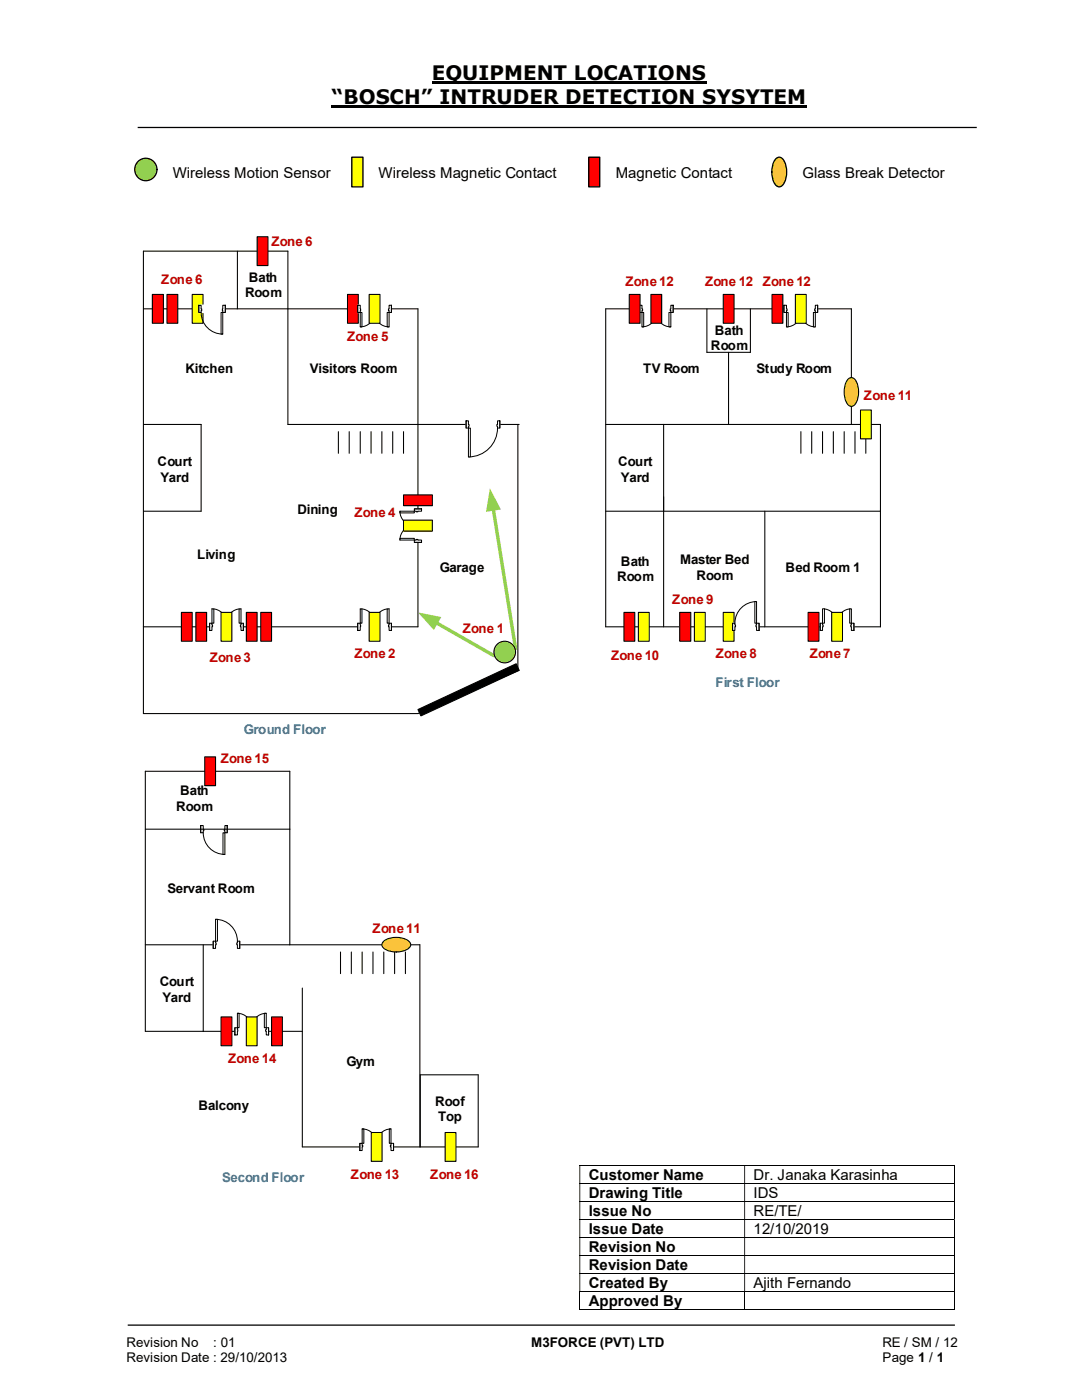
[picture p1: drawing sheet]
<svg xmlns="http://www.w3.org/2000/svg" width="216mm" height="279mm" viewBox="0 0 216 279" stroke-linecap="round" stroke-linejoin="round" font-family="sans-serif">
<path d="M86.1 16.5h54.9M66.2 21.3h94.8" fill="none" stroke="#000" stroke-width=".42"/>
<path d="M27.5 25.4h167.4M25.5 264.5h165" fill="none" stroke="#000" stroke-width=".25"/>
<g fill="none" stroke="#000" stroke-width=".2">
<path d="M115.6 232.6h74.8M115.6 236.2h74.8M115.6 239.8h74.8M190.5 232.7v3.4M190.5 236.2v3.5M190.5 239.9v3.4M115.6 243.4h74.8M115.6 247h74.8M115.6 250.6h74.8M115.6 254.2h74.8M115.6 257.8h74.8M115.7 257.9v3.6"/>
<path d="M148.6 257.9v3.6M190.5 243.5v3.4M190.5 247.1v3.4M190.5 250.7v3.4M190.5 254.3v3.4M190.5 257.9v3.6M115.6 261.4h32.9M148.7 261.4h41.7"/>
</g>
<g fill="#000">
<path d="M190.4 232.5h.1v.2h-.1zM115.6 232.7h.2v3.4h-.2zM148.5 232.7h.2v3.4h-.2z" fill-rule="evenodd"/>
<path d="M190.4 236.1h.1v.1h-.1zM115.6 236.2h.2v3.5h-.2zM148.5 236.2h.2v3.5h-.2z" fill-rule="evenodd"/>
<path d="M190.4 239.7h.1v.2h-.1zM115.6 239.9h.2v3.4h-.2zM148.5 239.9h.2v3.4h-.2z" fill-rule="evenodd"/>
<path d="M190.4 243.3h.1v.2h-.1zM115.6 243.5h.2v3.4h-.2zM148.5 243.5h.2v3.4h-.2z" fill-rule="evenodd"/>
<path d="M190.4 246.9h.1v.2h-.1zM115.6 247.1h.2v3.4h-.2zM148.5 247.1h.2v3.4h-.2z" fill-rule="evenodd"/>
<path d="M190.4 250.5h.1v.2h-.1zM115.6 250.7h.2v3.4h-.2zM148.5 250.7h.2v3.4h-.2z" fill-rule="evenodd"/>
<path d="M190.4 254.1h.1v.2h-.1zM115.6 254.3h.2v3.4h-.2zM148.5 254.3h.2v3.4h-.2z" fill-rule="evenodd"/>
</g>
<path d="M190.4 257.7h.1v.2h-.1zM190.4 261.3h.1v.2h-.1z" fill="#000"/>
<circle cx="29.1" cy="33.8" r="2.24" fill="#92d050"/>
<circle cx="29.1" cy="33.8" r="2.24" fill="none" stroke="#000" stroke-width=".25"/>
<path d="M83.4 141.6l19.6-9.1 .6 1.3-19.6 9.1z" fill-rule="evenodd" fill="#000"/>
<g fill="none" stroke="#000" stroke-width=".21">
<path d="M47.4 50.1v11.5M28.6 61.6h54.8v63.5h-54.8M28.6 84.7h11.5v17.3h-11.5M67.5 86.1v4.4M69.7 86.1v4.4M71.9 86.1v4.4M74 86.1v4.4M76.2 86.1v4.4M78.4 86.1v4.4M80.5 86.1v4.4M103.3 84.7v49M103.6 84.7h-46.2v-34.6h-28.8v92.3h54.8l20.2-8.6"/>
<path d="M83.4 141.6l19.6-9.1 .6 1.3-19.6 9.1z"/>
</g>
<path d="M87 124.2l11.6 6.7" fill="none" stroke="#92d050" stroke-width=".68"/>
<path d="M83.4 122.2l4.7 .9-1.5 2.6z" fill="#92d050"/>
<path d="M98.4 101.5l4.5 27.9" fill="none" stroke="#92d050" stroke-width=".68"/>
<g fill="#92d050">
<path d="M97.7 97.5l2.2 4.2-2.9 .5z"/>
<circle cx="100.7" cy="130.1" r="2.16"/>
</g>
<g fill="none" stroke="#000" stroke-width=".21">
<path d="M141.1 61.6v8.7h8.6M145.4 70.3v14.4M132.4 84.7h37.5"/>
<circle cx="100.7" cy="130.1" r="2.16"/>
</g>
<path d="M69.3 58.8h2.2v5.7h-2.2z" fill="#f00"/>
<path d="M69.3 58.8h2.2v5.7h-2.2z" fill="none" stroke="#000" stroke-width=".21"/>
<path d="M51.3 47.2h2.2v5.8h-2.2z" fill="#f00"/>
<path d="M51.3 47.2h2.2v5.8h-2.2z" fill="none" stroke="#000" stroke-width=".21"/>
<path d="M30.4 58.8h2.2v5.7h-2.2z" fill="#f00"/>
<path d="M30.4 58.8h2.2v5.7h-2.2z" fill="none" stroke="#000" stroke-width=".21"/>
<path d="M33.3 58.8h2.2v5.7h-2.2z" fill="#f00"/>
<path d="M33.3 58.8h2.2v5.7h-2.2z" fill="none" stroke="#000" stroke-width=".21"/>
<path d="M38.4 58.8h2.1v5.7h-2.1z" fill="#ff0"/>
<path d="M38.4 58.8h2.1v5.7h-2.1z" fill="none" stroke="#000" stroke-width=".21"/>
<path d="M36.2 122.2h2.2v5.8h-2.2z" fill="#f00"/>
<path d="M36.2 122.2h2.2v5.8h-2.2z" fill="none" stroke="#000" stroke-width=".21"/>
<path d="M39.1 122.2h2.1v5.8h-2.1z" fill="#f00"/>
<path d="M39.1 122.2h2.1v5.8h-2.1z" fill="none" stroke="#000" stroke-width=".21"/>
<path d="M49.1 122.2h2.2v5.8h-2.2z" fill="#f00"/>
<path d="M49.1 122.2h2.2v5.8h-2.2z" fill="none" stroke="#000" stroke-width=".21"/>
<path d="M52 122.2h2.2v5.8h-2.2z" fill="#f00"/>
<path d="M52 122.2h2.2v5.8h-2.2z" fill="none" stroke="#000" stroke-width=".21"/>
<path d="M80.5 98.8h5.8v2.1h-5.8z" fill-rule="evenodd" fill="#f00"/>
<path d="M80.5 98.8h5.8v2.1h-5.8z" fill="none" stroke="#000" stroke-width=".21"/>
<path d="M71.4 124.3h6.7v1.6h-6.7z" fill="#fff"/>
<path d="M71.4 124.3h6.7v1.6h-6.7z" fill="none" stroke="#fff" stroke-width=".2"/>
<path d="M77.6 124.4v1.4h.5v-1.4zM71.4 124.4h.5v1.4h-.5z" fill-rule="evenodd" fill="#fff"/>
<path d="M71.9 124.7v-.3h-.5v1.4h.5v-.7M77.6 124.7v-.3h.5v1.4h-.5v-.7" fill="none" stroke="#000" stroke-width=".2"/>
<path d="M77.5 124.7v.4h.1v-.4zM71.9 124.7l.1 .4z" fill-rule="evenodd" fill="#fff"/>
<path d="M71.4 124.4v1.4M71.9 121.5a2.88 2.88 0 0 1 2.9 2.9 2.86 2.86 0 0 1 2.8-2.9M71.9 124.7v.4M77.6 124.7h-.1v.4h.1M78.1 124.4v1.4" fill="none" stroke="#000" stroke-width=".2"/>
<path d="M71.9 121.5h.3v2.9h-.3z" fill-rule="evenodd" fill="#fff"/>
<path d="M71.9 121.5h.3v2.9h-.3z" fill="none" stroke="#000" stroke-width=".2"/>
<path d="M77.3 121.5h.3v2.9h-.3z" fill-rule="evenodd" fill="#fff"/>
<path d="M77.3 121.5h.3v2.9h-.3z" fill="none" stroke="#000" stroke-width=".2"/>
<path d="M39.7 60.9h5.3v1.5h-5.3z" fill="#fff"/>
<path d="M39.7 60.9h5.3v1.5h-5.3z" fill="none" stroke="#fff" stroke-width=".2"/>
<path d="M44.5 60.9h.5v1.5h-.5zM39.7 60.9v1.5h.4v-1.5z" fill-rule="evenodd" fill="#fff"/>
<path d="M40.1 61.6v-.7h-.4v1.5h.4v-.4M44.5 61.6v-.7h.5v1.5h-.5v-.4" fill="none" stroke="#000" stroke-width=".2"/>
<path d="M44.4 61.6v.4zM40.1 61.6v.4h.2v-.4z" fill-rule="evenodd" fill="#fff"/>
<path d="M39.7 60.9v1.5M40.1 62.4a4.3 4.3 0 0 0 4.3 4.3M40.1 61.6h.2v.4h-.2M44.4 61.6v.4M45 60.9v1.5" fill="none" stroke="#000" stroke-width=".2"/>
<path d="M44.1 62.4h.3v4.3h-.3z" fill-rule="evenodd" fill="#fff"/>
<path d="M44.1 62.4h.3v4.3h-.3z" fill="none" stroke="#000" stroke-width=".2"/>
<path d="M82.6 101.6h1.6v6.6h-1.6z" fill-rule="evenodd" fill="#fff"/>
<path d="M82.6 101.6h1.6v6.6h-1.6z" fill="none" stroke="#fff" stroke-width=".2"/>
<path d="M82.7 101.6v.4h1.4v-.4zM82.7 107.8h1.4v.4h-1.4z" fill-rule="evenodd" fill="#fff"/>
<path d="M83 102h-.3v-.4h1.4v.4h-.7M83 107.8h-.3v.4h1.4v-.4h-.7" fill="none" stroke="#000" stroke-width=".2"/>
<path d="M83 102v.2h.4v-.2zM83 107.7h.4v.1h-.4z" fill-rule="evenodd" fill="#fff"/>
<path d="M79.8 102a2.88 2.88 0 0 0 2.9 2.9 2.86 2.86 0 0 0-2.9 2.9M82.7 101.6h1.4M82.7 108.2h1.4M83 102v.2h.4v-.2M83 107.8v-.1h.4v.1" fill="none" stroke="#000" stroke-width=".2"/>
<path d="M79.8 107.4h2.9v.4h-2.9z" fill="#fff"/>
<path d="M79.8 107.4h2.9v.4h-2.9z" fill="none" stroke="#000" stroke-width=".2"/>
<path d="M79.8 102h2.9v.4h-2.9z" fill="#fff"/>
<path d="M79.8 102h2.9v.4h-2.9z" fill="none" stroke="#000" stroke-width=".2"/>
<path d="M71.4 60.9h6.7v1.5h-6.7z" fill="#fff"/>
<path d="M71.4 60.9h6.7v1.5h-6.7z" fill="none" stroke="#fff" stroke-width=".2"/>
<path d="M71.4 60.9v1.5h.5v-1.5zM77.6 60.9h.5v1.5h-.5z" fill-rule="evenodd" fill="#fff"/>
<path d="M71.9 61.6v-.7h-.5v1.5h.5v-.4M77.6 61.6v-.7h.5v1.5h-.5v-.4" fill="none" stroke="#000" stroke-width=".2"/>
<path d="M71.9 61.6l.1 .4zM77.5 61.6h.1v.4h-.1z" fill-rule="evenodd" fill="#fff"/>
<path d="M71.4 60.9v1.5M71.9 65.2a2.88 2.88 0 0 0 2.9-2.8 2.86 2.86 0 0 0 2.8 2.8M71.9 61.6v.4M77.6 61.6h-.1v.4h.1M78.1 60.9v1.5" fill="none" stroke="#000" stroke-width=".2"/>
<path d="M77.3 62.4h.3v2.8h-.3z" fill-rule="evenodd" fill="#fff"/>
<path d="M77.3 62.4h.3v2.8h-.3z" fill="none" stroke="#000" stroke-width=".2"/>
<path d="M71.9 62.4h.3v2.8h-.3z" fill-rule="evenodd" fill="#fff"/>
<path d="M71.9 62.4h.3v2.8h-.3z" fill="none" stroke="#000" stroke-width=".2"/>
<path d="M93 83.9h6.7v1.6h-6.7z" fill="#fff"/>
<path d="M93 83.9h6.7v1.6h-6.7z" fill="none" stroke="#fff" stroke-width=".2"/>
<path d="M93 84v1.4h.5v-1.4zM99.3 84h.4v1.4h-.4z" fill-rule="evenodd" fill="#fff"/>
<path d="M93.5 84.7v-.7h-.5v1.4h.5v-.3M99.3 84.7v-.7h.4v1.4h-.4v-.3" fill="none" stroke="#000" stroke-width=".2"/>
<path d="M93.5 84.7v.4h.1v-.4zM99.1 84.7h.2v.4h-.2z" fill-rule="evenodd" fill="#fff"/>
<path d="M93 84v1.4M93.5 84.7h.1v.4h-.1M99.3 84.7h-.2v.4h.2M99.3 85.4a5.8 5.8 0 0 1-5.8 5.8M99.7 84v1.4" fill="none" stroke="#000" stroke-width=".2"/>
<path d="M93.5 85.4h.4v5.8h-.4z" fill-rule="evenodd" fill="#fff"/>
<path d="M93.5 85.4h.4v5.8h-.4z" fill="none" stroke="#000" stroke-width=".2"/>
<path d="M41.8 124.3h6.8v1.6h-6.8z" fill="#fff"/>
<path d="M41.8 124.3h6.8v1.6h-6.8z" fill="none" stroke="#fff" stroke-width=".2"/>
<path d="M48.1 124.4v1.4h.5v-1.4zM41.8 124.4h.5v1.4h-.5z" fill-rule="evenodd" fill="#fff"/>
<path d="M42.3 124.7v-.3h-.5v1.4h.5v-.7M48.1 124.7v-.3h.5v1.4h-.5v-.7" fill="none" stroke="#000" stroke-width=".2"/>
<path d="M48 124.7v.4h.1v-.4zM42.3 124.7h.1v.4h-.1z" fill-rule="evenodd" fill="#fff"/>
<path d="M41.8 124.4v1.4M42.3 124.7h.1v.4h-.1M42.3 121.5a2.86 2.86 0 0 1 2.9 2.9 2.89 2.89 0 0 1 2.9-2.9M48.1 124.7h-.1v.4h.1M48.6 124.4v1.4" fill="none" stroke="#000" stroke-width=".2"/>
<path d="M42.3 121.5h.4v2.9h-.4z" fill-rule="evenodd" fill="#fff"/>
<path d="M42.3 121.5h.4v2.9h-.4z" fill="none" stroke="#000" stroke-width=".2"/>
<path d="M47.7 121.5h.4v2.9h-.4z" fill-rule="evenodd" fill="#fff"/>
<path d="M47.7 121.5h.4v2.9h-.4z" fill="none" stroke="#000" stroke-width=".2"/>
<path d="M73.7 58.8h2.1v5.7h-2.1z" fill="#ff0"/>
<path d="M73.7 58.8h2.1v5.7h-2.1z" fill="none" stroke="#000" stroke-width=".21"/>
<path d="M80.5 103.8h5.8v2.2h-5.8z" fill-rule="evenodd" fill="#ff0"/>
<path d="M80.5 103.8h5.8v2.2h-5.8z" fill="none" stroke="#000" stroke-width=".21"/>
<path d="M73.7 122.2h2.1v5.8h-2.1z" fill="#ff0"/>
<path d="M73.7 122.2h2.1v5.8h-2.1z" fill="none" stroke="#000" stroke-width=".21"/>
<path d="M44.1 122.2h2.2v5.8h-2.2z" fill="#ff0"/>
<path d="M169.9 61.6v23.1h5.8M120.9 84.7h11.5v17.3h-11.5M159.8 86.1v4.4M162 86.1v4.4M164.1 86.1v4.4M166.3 86.1v4.4M168.4 86.1v4.4M170.6 86.1v4.4M172.8 86.1v4.4M44.1 122.2h2.2v5.8h-2.2zM120.9 125.1h54.8" fill="none" stroke="#000" stroke-width=".21"/>
<path d="M163.7 124.3h6.7v1.6h-6.7z" fill="#fff"/>
<path d="M163.7 124.3h6.7v1.6h-6.7z" fill="none" stroke="#fff" stroke-width=".2"/>
<path d="M169.9 124.4v1.4h.5v-1.4zM163.7 124.4h.4v1.4h-.4z" fill-rule="evenodd" fill="#fff"/>
<path d="M164.1 124.7v-.3h-.4v1.4h.4v-.7M169.9 124.7v-.3h.5v1.4h-.5v-.7" fill="none" stroke="#000" stroke-width=".2"/>
<path d="M169.8 124.7v.4h.1v-.4zM164.1 124.7h.2v.4h-.2z" fill-rule="evenodd" fill="#fff"/>
<path d="M163.7 124.4v1.4M164.1 124.7h.2v.4h-.2M164.1 121.5a2.86 2.86 0 0 1 2.9 2.9 2.88 2.88 0 0 1 2.9-2.9M169.9 124.7h-.1v.4h.1M170.4 124.4v1.4" fill="none" stroke="#000" stroke-width=".2"/>
<path d="M164.1 121.5h.4v2.9h-.4z" fill-rule="evenodd" fill="#fff"/>
<path d="M164.1 121.5h.4v2.9h-.4z" fill="none" stroke="#000" stroke-width=".2"/>
<path d="M169.5 121.5h.4v2.9h-.4z" fill-rule="evenodd" fill="#fff"/>
<path d="M169.5 121.5h.4v2.9h-.4z" fill="none" stroke="#000" stroke-width=".2"/>
<path d="M149.7 61.6v8.7M169.9 61.6h-49v63.5M175.7 84.7v40.4" fill="none" stroke="#000" stroke-width=".21"/>
<path d="M156.4 60.9h6.8v1.5h-6.8z" fill="#fff"/>
<path d="M156.4 60.9h6.8v1.5h-6.8z" fill="none" stroke="#fff" stroke-width=".2"/>
<path d="M156.4 60.9v1.5h.5v-1.5zM162.7 60.9h.5v1.5h-.5z" fill-rule="evenodd" fill="#fff"/>
<path d="M156.9 61.6v-.7h-.5v1.5h.5v-.4M162.7 61.6v-.7h.5v1.5h-.5v-.4" fill="none" stroke="#000" stroke-width=".2"/>
<path d="M156.9 61.6v.4h.2v-.4zM162.6 61.6h.1v.4h-.1z" fill-rule="evenodd" fill="#fff"/>
<path d="M156.4 60.9v1.5M156.9 61.6h.2v.4h-.2M156.9 65.2a2.88 2.88 0 0 0 2.9-2.8 2.86 2.86 0 0 0 2.9 2.8M162.7 61.6h-.1v.4h.1M163.2 60.9v1.5" fill="none" stroke="#000" stroke-width=".2"/>
<path d="M162.3 62.4h.4v2.8h-.4z" fill-rule="evenodd" fill="#fff"/>
<path d="M162.3 62.4h.4v2.8h-.4z" fill="none" stroke="#000" stroke-width=".2"/>
<path d="M156.9 62.4h.4v2.8h-.4z" fill-rule="evenodd" fill="#fff"/>
<path d="M156.9 62.4h.4v2.8h-.4z" fill="none" stroke="#000" stroke-width=".2"/>
<path d="M127.6 60.9h6.7v1.5h-6.7z" fill="#fff"/>
<path d="M127.6 60.9h6.7v1.5h-6.7z" fill="none" stroke="#fff" stroke-width=".2"/>
<path d="M127.6 60.9v1.5h.5v-1.5zM133.9 60.9h.4v1.5h-.4z" fill-rule="evenodd" fill="#fff"/>
<path d="M128.1 61.6v-.7h-.5v1.5h.5v-.4M133.9 61.6v-.7h.4v1.5h-.4v-.4" fill="none" stroke="#000" stroke-width=".2"/>
<path d="M128.1 61.6v.4h.1v-.4zM133.7 61.6h.2v.4h-.2z" fill-rule="evenodd" fill="#fff"/>
<path d="M127.6 60.9v1.5M128.1 61.6h.1v.4h-.1M128.1 65.2a2.88 2.88 0 0 0 2.9-2.8 2.86 2.86 0 0 0 2.9 2.8M133.9 61.6h-.2v.4h.2M134.3 60.9v1.5" fill="none" stroke="#000" stroke-width=".2"/>
<path d="M133.5 62.4h.4v2.8h-.4z" fill-rule="evenodd" fill="#fff"/>
<path d="M133.5 62.4h.4v2.8h-.4z" fill="none" stroke="#000" stroke-width=".2"/>
<path d="M128.1 62.4h.3v2.8h-.3z" fill-rule="evenodd" fill="#fff"/>
<path d="M128.1 62.4h.3v2.8h-.3z" fill="none" stroke="#000" stroke-width=".2"/>
<path d="M132.4 102h43.3M152.6 102v23.1" fill="none" stroke="#000" stroke-width=".21"/>
<path d="M165.9 122.2h2.2v5.8h-2.2z" fill="#ff0"/>
<path d="M132.4 99.1v26M165.9 122.2h2.2v5.8h-2.2z" fill="none" stroke="#000" stroke-width=".21"/>
<path d="M144.3 122.2h2.2v5.8h-2.2z" fill="#ff0"/>
<path d="M144.3 122.2h2.2v5.8h-2.2z" fill="none" stroke="#000" stroke-width=".21"/>
<path d="M124.5 122.2h2.2v5.8h-2.2z" fill="#f00"/>
<path d="M124.5 122.2h2.2v5.8h-2.2z" fill="none" stroke="#000" stroke-width=".21"/>
<path d="M127.4 122.2h2.1v5.8h-2.1z" fill="#ff0"/>
<path d="M127.4 122.2h2.1v5.8h-2.1z" fill="none" stroke="#000" stroke-width=".21"/>
<path d="M135.6 122.2h2.2v5.8h-2.2z" fill="#f00"/>
<path d="M135.6 122.2h2.2v5.8h-2.2z" fill="none" stroke="#000" stroke-width=".21"/>
<path d="M138.6 122.2h2.1v5.8h-2.1z" fill="#ff0"/>
<path d="M138.6 122.2h2.1v5.8h-2.1z" fill="none" stroke="#000" stroke-width=".21"/>
<path d="M146.2 124.3h5.3v1.6h-5.3z" fill="#fff"/>
<path d="M146.2 124.3h5.3v1.6h-5.3z" fill="none" stroke="#fff" stroke-width=".2"/>
<path d="M151 124.4v1.4h.5v-1.4zM146.2 124.4h.4v1.4h-.4z" fill-rule="evenodd" fill="#fff"/>
<path d="M146.6 124.7v-.3h-.4v1.4h.4v-.7M151 124.7v-.3h.5v1.4h-.5v-.7" fill="none" stroke="#000" stroke-width=".2"/>
<path d="M150.8 124.7v.4h.2v-.4zM146.6 124.7h.2v.4h-.2z" fill-rule="evenodd" fill="#fff"/>
<path d="M146.2 124.4v1.4M146.6 124.7h.2v.4h-.2M151 124.7h-.2v.4h.2M151 120.1a4.3 4.3 0 0 0-4.4 4.3M151.5 124.4v1.4" fill="none" stroke="#000" stroke-width=".2"/>
<path d="M150.6 120.1h.4v4.3h-.4z" fill-rule="evenodd" fill="#fff"/>
<path d="M150.6 120.1h.4v4.3h-.4z" fill="none" stroke="#000" stroke-width=".2"/>
<path d="M161.2 122.2h2.2v5.8h-2.2z" fill="#f00"/>
<path d="M161.2 122.2h2.2v5.8h-2.2z" fill="none" stroke="#000" stroke-width=".21"/>
<path d="M169.2 75.7a.98 .98 0 0 1 1-.3 .98 .98 0 0 1 .7 .8 4.4 4.4 0 0 1-.6 4.8 1.05 1.05 0 0 1-1.4-.7 4.9 4.9 0 0 1 .3-4.6z" fill-rule="evenodd" fill="#ffc000"/>
<path d="M169.2 75.7a.98 .98 0 0 1 1-.3 .98 .98 0 0 1 .7 .8 4.4 4.4 0 0 1-.6 4.8 1.05 1.05 0 0 1-1.4-.7 4.9 4.9 0 0 1 .3-4.6z" fill="none" stroke="#000" stroke-width=".21"/>
<path d="M125.6 58.8h2.1v5.7h-2.1z" fill="#f00"/>
<path d="M125.6 58.8h2.1v5.7h-2.1z" fill="none" stroke="#000" stroke-width=".21"/>
<path d="M129.9 58.8h2.1v5.7h-2.1z" fill="#f00"/>
<path d="M129.9 58.8h2.1v5.7h-2.1z" fill="none" stroke="#000" stroke-width=".21"/>
<path d="M154.1 58.8h2.1v5.7h-2.1z" fill="#f00"/>
<path d="M154.1 58.8h2.1v5.7h-2.1z" fill="none" stroke="#000" stroke-width=".21"/>
<path d="M158.7 58.8h2.2v5.7h-2.2z" fill="#ff0"/>
<path d="M158.7 58.8h2.2v5.7h-2.2z" fill="none" stroke="#000" stroke-width=".21"/>
<path d="M144.3 58.8h2.2v5.7h-2.2z" fill="#f00"/>
<path d="M144.3 58.8h2.2v5.7h-2.2z" fill="none" stroke="#000" stroke-width=".21"/>
<path d="M171.7 81.8h2.2v5.8h-2.2z" fill="#ff0"/>
<path d="M171.7 81.8h2.2v5.8h-2.2zM29 153.9h28.8v34.7h26M40.6 188.6v17.2h-11.6M67.9 190v4.3M70.1 190v4.3M72.3 190v4.3M74.4 190v4.3M76.6 190v4.3M78.7 190v4.3M80.9 190v4.3M60.3 228.9h23.5" fill="none" stroke="#000" stroke-width=".21"/>
<path d="M40.9 151h2.1v5.8h-2.1z" fill="#f00"/>
<path d="M40.9 151h2.1v5.8h-2.1z" fill="none" stroke="#000" stroke-width=".21"/>
<path d="M71.8 228.1h6.7v1.6h-6.7z" fill="#fff"/>
<path d="M71.8 228.1h6.7v1.6h-6.7z" fill="none" stroke="#fff" stroke-width=".2"/>
<path d="M78 228.2v1.4h.5v-1.4zM71.8 228.2h.5v1.4h-.5z" fill-rule="evenodd" fill="#fff"/>
<path d="M72.3 228.6v-.4h-.5v1.4h.5v-.7M78 228.6v-.4h.5v1.4h-.5v-.7" fill="none" stroke="#000" stroke-width=".2"/>
<path d="M77.9 228.6v.3h.1v-.3zM72.3 228.6h.1v.3h-.1z" fill-rule="evenodd" fill="#fff"/>
<path d="M71.8 228.2v1.4M72.3 225.3a2.88 2.88 0 0 1 2.8 2.9 2.91 2.91 0 0 1 2.9-2.9M72.3 228.6h.1v.3h-.1M78 228.6h-.1v.3h.1M78.5 228.2v1.4" fill="none" stroke="#000" stroke-width=".2"/>
<path d="M72.3 225.3h.3v2.9h-.3z" fill-rule="evenodd" fill="#fff"/>
<path d="M72.3 225.3h.3v2.9h-.3z" fill="none" stroke="#000" stroke-width=".2"/>
<path d="M77.7 225.3h.3v2.9h-.3z" fill-rule="evenodd" fill="#fff"/>
<path d="M77.7 225.3h.3v2.9h-.3z" fill="none" stroke="#000" stroke-width=".2"/>
<path d="M40 164.7h5.3v1.5h-5.3z" fill="#fff"/>
<path d="M40 164.7h5.3v1.5h-5.3z" fill="none" stroke="#fff" stroke-width=".2"/>
<path d="M44.9 164.8h.4v1.4h-.4zM40 164.8v1.4h.6v-1.4z" fill-rule="evenodd" fill="#fff"/>
<path d="M40.6 165.5v-.7h-.6v1.4h.6v-.4M44.9 165.5v-.7h.4v1.4h-.4v-.4" fill="none" stroke="#000" stroke-width=".2"/>
<path d="M44.7 165.5h.2v.3h-.2zM40.6 165.5v.3h.1v-.3z" fill-rule="evenodd" fill="#fff"/>
<path d="M40 164.8v1.4M40.6 166.2a4.3 4.3 0 0 0 4.3 4.3M40.6 165.5h.1v.3h-.1M44.9 165.5h-.2v.3h.2M45.3 164.8v1.4" fill="none" stroke="#000" stroke-width=".2"/>
<path d="M44.5 166.2h.4v4.3h-.4z" fill-rule="evenodd" fill="#fff"/>
<path d="M44.5 166.2h.4v4.3h-.4z" fill="none" stroke="#000" stroke-width=".2"/>
<path d="M29 153.9v51.9M29 165.5h28.8M83.8 188.6v40.3M40.6 205.8h19.7" fill="none" stroke="#000" stroke-width=".21"/>
<path d="M74.1 226h2.1v5.8h-2.1z" fill="#ff0"/>
<path d="M74.1 226h2.1v5.8h-2.1z" fill="none" stroke="#000" stroke-width=".21"/>
<path d="M76.6 187.8a4.5 4.5 0 0 1 5 0 .97 .97 0 0 1 .3 1 .97 .97 0 0 1-.8 .8 4.3 4.3 0 0 1-4.8-.7l-.1-.3z" fill-rule="evenodd" fill="#ffc000"/>
<path d="M29 188.6h28.8M76.6 187.8a4.5 4.5 0 0 1 5 0 .97 .97 0 0 1 .3 1 .97 .97 0 0 1-.8 .8 4.3 4.3 0 0 1-4.8-.7l-.1-.3z" fill="none" stroke="#000" stroke-width=".21"/>
<path d="M42.5 187.7h5.3v1.6h-5.3z" fill="#fff"/>
<path d="M42.5 187.7h5.3v1.6h-5.3z" fill="none" stroke="#fff" stroke-width=".2"/>
<path d="M42.5 187.8h.5v1.5h-.5zM47.4 187.8v1.5h.4v-1.5z" fill-rule="evenodd" fill="#fff"/>
<path d="M43 188.2v-.4h-.5v1.5h.5v-.7M47.4 188.2v-.4h.4v1.5h-.4v-.7" fill="none" stroke="#000" stroke-width=".2"/>
<path d="M43 188.2h.1v.4h-.1zM47.2 188.2v.4h.2v-.4z" fill-rule="evenodd" fill="#fff"/>
<path d="M42.5 187.8v1.5M43 183.5a4.4 4.4 0 0 1 4.4 4.3M43 188.2h.1v.4h-.1M47.4 188.2h-.2v.4h.2M47.8 187.8v1.5" fill="none" stroke="#000" stroke-width=".2"/>
<path d="M43 183.5h.4v4.3h-.4z" fill-rule="evenodd" fill="#fff"/>
<path d="M43 183.5h.4v4.3h-.4z" fill="none" stroke="#000" stroke-width=".2"/>
<path d="M44.1 202.9h2.2v5.8h-2.2z" fill="#f00"/>
<path d="M44.1 202.9h2.2v5.8h-2.2z" fill="none" stroke="#000" stroke-width=".21"/>
<path d="M54.2 202.9h2.1v5.8h-2.1z" fill="#f00"/>
<path d="M54.2 202.9h2.1v5.8h-2.1z" fill="none" stroke="#000" stroke-width=".21"/>
<path d="M46.9 205.1h6.7v1.5h-6.7z" fill="#fff"/>
<path d="M46.9 205.1h6.7v1.5h-6.7z" fill="none" stroke="#fff" stroke-width=".2"/>
<path d="M53.1 205.1v1.4h.5v-1.4zM46.9 205.1h.5v1.4h-.5z" fill-rule="evenodd" fill="#fff"/>
<path d="M47.4 205.5v-.4h-.5v1.4h.5v-.7M53.1 205.5v-.4h.5v1.4h-.5v-.7" fill="none" stroke="#000" stroke-width=".2"/>
<path d="M53 205.5v.3h.1v-.3zM47.4 205.5l.1 .3z" fill-rule="evenodd" fill="#fff"/>
<path d="M46.9 205.1v1.4M47.4 202.2a2.91 2.91 0 0 1 2.8 2.9 2.88 2.88 0 0 1 2.9-2.9M47.4 205.5v.3M53.1 205.5h-.1v.3h.1M53.6 205.1v1.4" fill="none" stroke="#000" stroke-width=".2"/>
<path d="M47.4 202.2h.3v2.9h-.3z" fill-rule="evenodd" fill="#fff"/>
<path d="M47.4 202.2h.3v2.9h-.3z" fill="none" stroke="#000" stroke-width=".2"/>
<path d="M52.7 202.2h.4v2.9h-.4z" fill-rule="evenodd" fill="#fff"/>
<path d="M52.7 202.2h.4v2.9h-.4z" fill="none" stroke="#000" stroke-width=".2"/>
<path d="M49.1 202.9h2.2v5.8h-2.2z" fill="#ff0"/>
<path d="M60.3 197.2v31.7M49.1 202.9h2.2v5.8h-2.2zM83.9 214.5h11.5v14.4h-11.5z" fill="none" stroke="#000" stroke-width=".21"/>
<path d="M88.8 226h2.2v5.8h-2.2z" fill="#ff0"/>
<path d="M88.8 226h2.2v5.8h-2.2z" fill="none" stroke="#000" stroke-width=".21"/>
<path d="M70.2 31.4h2.2v5.9h-2.2z" fill="#ff0"/>
<path d="M70.2 31.4h2.2v5.9h-2.2z" fill="none" stroke="#000" stroke-width=".25"/>
<path d="M154.7 31.8a1.01 1.01 0 0 1 1.1-.4 1.01 1.01 0 0 1 .7 .8 4.4 4.4 0 0 1-.6 5 1.08 1.08 0 0 1-1.5-.8 5.1 5.1 0 0 1 .3-4.6z" fill-rule="evenodd" fill="#ffc000"/>
<path d="M154.7 31.8a1.01 1.01 0 0 1 1.1-.4 1.01 1.01 0 0 1 .7 .8 4.4 4.4 0 0 1-.6 5 1.08 1.08 0 0 1-1.5-.8 5.1 5.1 0 0 1 .3-4.6z" fill="none" stroke="#000" stroke-width=".25"/>
<path d="M117.5 31.4h2.2v5.9h-2.2z" fill="#f00"/>
<path d="M117.5 31.4h2.2v5.9h-2.2z" fill="none" stroke="#000" stroke-width=".25"/>
<g font-size="4">
<text x="86.1" y="16">EQUIPMENT LOCATIONS</text>
<text x="66.2" y="20.8">“BOSCH” INTRUDER DETECTION SYSYTEM</text>
</g>
<g font-size="3">
<text x="34.5" y="35.5">Wireless Motion Sensor</text>
<text x="75.5" y="35.5">Wireless Magnetic Contact</text>
<text x="122.9" y="35.5">Magnetic Contact</text>
<text x="160.1" y="35.5">Glass Break Detector</text>
<text x="117.5" y="235.5">Customer Name</text>
<text x="117.5" y="239.1">Drawing Title</text>
<text x="150.4" y="235.5">Dr. Janaka Karasinha</text>
<text x="150.4" y="239.1">IDS</text>
<text x="117.5" y="242.7">Issue No</text>
<text x="150.4" y="242.7">RE/TE/</text>
<text x="117.5" y="246.3">Issue Date</text>
<text x="117.5" y="249.9">Revision No</text>
<text x="150.4" y="246.3">12/10/2019</text>
<text x="117.5" y="253.4">Revision Date</text>
<text x="117.5" y="257.1">Created By</text>
<text x="150.4" y="257.1">Ajith Fernando</text>
<text x="117.5" y="260.7">Approved By</text>
</g>
<g font-size="2.7">
<text x="25.2" y="268.8">Revision No</text>
<text x="42.6" y="268.8">: 01</text>
<text x="106" y="268.8">M3FORCE (PVT) LTD</text>
<text x="176.1" y="268.8">RE / SM / 12</text>
<text x="25.2" y="271.8">Revision Date : 29/10/2013</text>
<text x="176.1" y="271.8">Page 1 / 1</text>
</g>
<g font-size="2.6" fill="#c00000">
<text x="54.1" y="49.1">Zone 6</text>
<text x="32.2" y="56.8">Zone 6</text>
<text x="124.8" y="57.1">Zone 12</text>
<text x="140.7" y="57.1">Zone 12</text>
<text x="152.2" y="57.1">Zone 12</text>
<text x="69.3" y="68">Zone 5</text>
<text x="172.4" y="79.8">Zone 11</text>
<text x="70.7" y="103.2">Zone 4</text>
<text x="134.2" y="120.5">Zone 9</text>
<text x="70.7" y="131.4">Zone 2</text>
<text x="92.4" y="126.3">Zone 1</text>
<text x="121.9" y="131.7">Zone 10</text>
<text x="142.8" y="131.4">Zone 8</text>
<text x="161.6" y="131.4">Zone 7</text>
<text x="41.9" y="132">Zone 3</text>
<text x="44.1" y="152.2">Zone 15</text>
<text x="74.3" y="186.2">Zone 11</text>
<text x="45.5" y="212.2">Zone 14</text>
<text x="70" y="235.2">Zone 13</text>
<text x="85.9" y="235.2">Zone 16</text>
</g>
<g font-size="2.6">
<text x="48.9" y="59.4">Room</text>
<text x="49.7" y="56.3">Bath</text>
<text x="141.9" y="69.9">Room</text>
<text x="142.7" y="66.8">Bath</text>
<text x="37" y="74.4">Kitchen</text>
<text x="61.8" y="74.4">Visitors Room</text>
<text x="128.4" y="74.4">TV Room</text>
<text x="150.9" y="74.4">Study Room</text>
<text x="31.5" y="93.1">Court</text>
<text x="123.4" y="93.1">Court</text>
<text x="32" y="96.1">Yard</text>
<text x="123.9" y="96.1">Yard</text>
<text x="59.4" y="102.6">Dining</text>
<text x="39.4" y="111.5">Living</text>
<text x="123.9" y="112.9">Bath</text>
<text x="135.7" y="112.6">Master Bed</text>
<text x="87.8" y="114.1">Garage</text>
<text x="123.1" y="116">Room</text>
<text x="139" y="115.7">Room</text>
<text x="156.8" y="114.1">Bed Room 1</text>
<text x="35.2" y="161.8">Room</text>
<text x="35.9" y="158.7">Bath</text>
<text x="33.4" y="178.2">Servant Room</text>
<text x="31.9" y="196.9">Court</text>
<text x="32.4" y="199.9">Yard</text>
<text x="69.1" y="212.8">Gym</text>
<text x="39.6" y="221.4">Balcony</text>
<text x="86.8" y="220.7">Roof</text>
<text x="87.4" y="223.8">Top</text>
</g>
<g font-size="2.6" fill="#0070c0">
<text x="142.8" y="137.2">First Floor</text>
<text x="48.6" y="146.5">Ground Floor</text>
<text x="44.3" y="235.9">Second Floor</text>
</g>
</svg>
